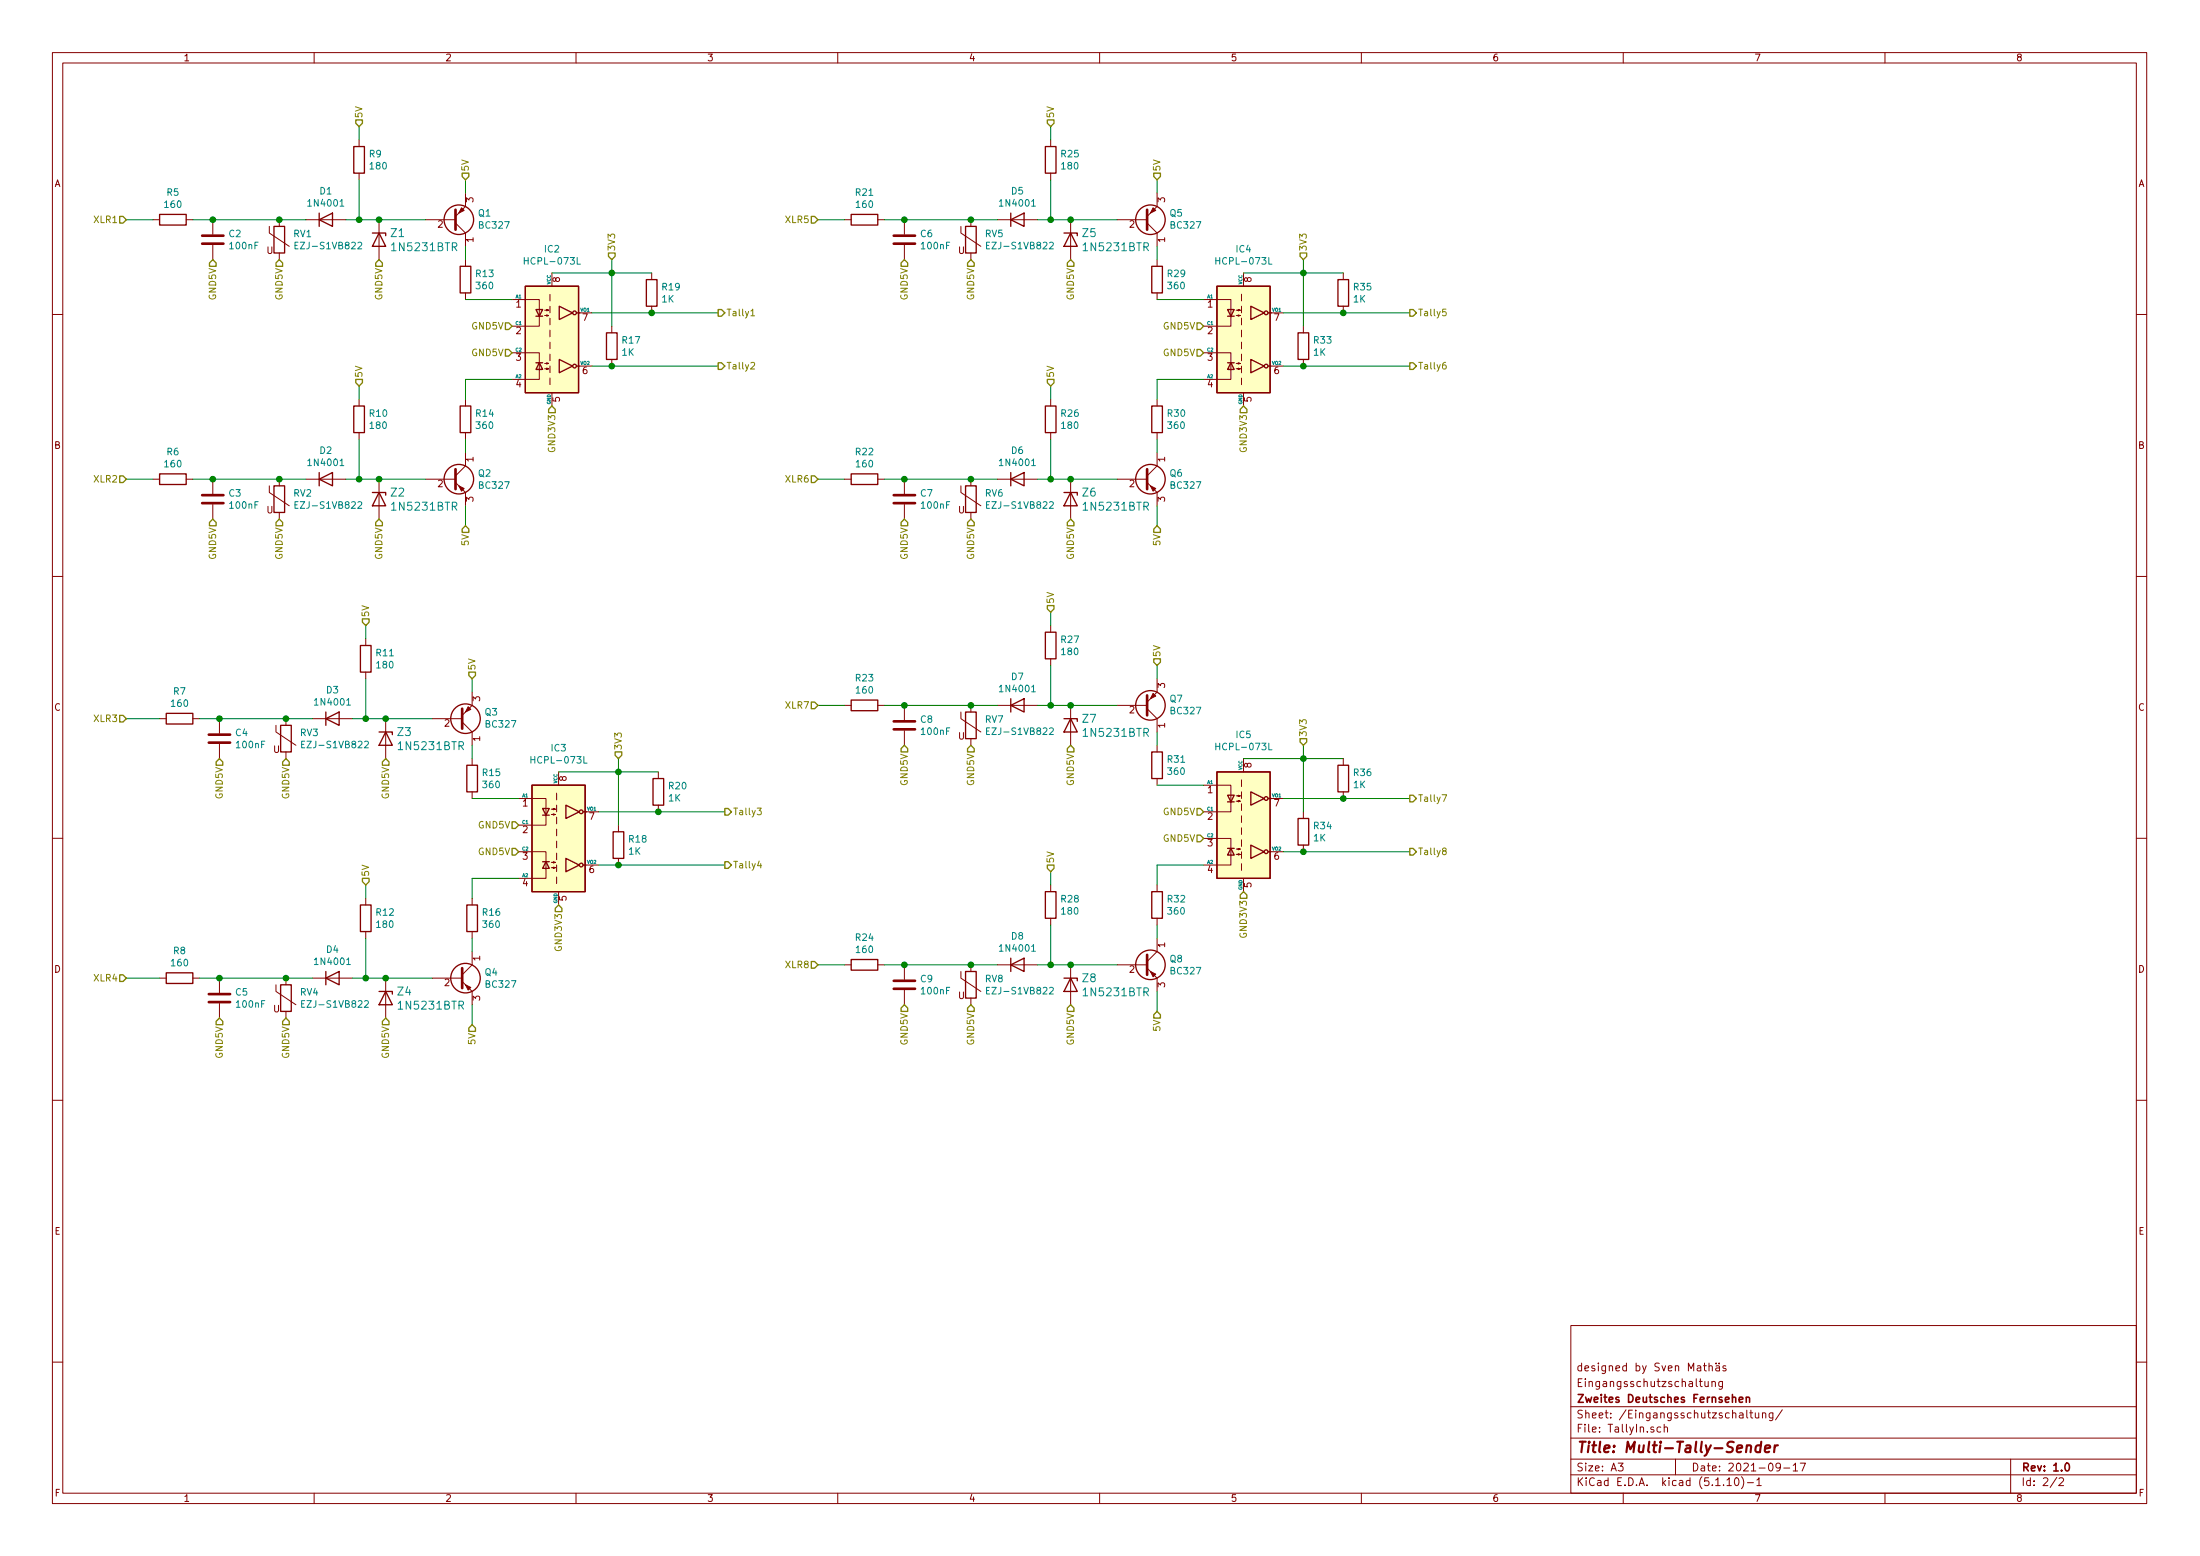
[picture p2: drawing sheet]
<svg xmlns="http://www.w3.org/2000/svg" width="420mm" height="297mm" viewBox="0 0 420 297" stroke-linecap="round" stroke-linejoin="round" font-family="sans-serif">
<g fill="none" stroke="#840000" stroke-width=".19">
<path d="M10 10h400v277h-400zM12 12h396v273.1h-396zM60 10v2M110 10v2M160 10v2M210 10v2M260 10v2M310 10v2M360 10v2M68.6 26.7v1.3M68.6 33.1v1.2M88.9 36.9v2.5l-1.9 1.9"/>
<path d="M200.7 26.7v1.3M200.7 33.1v1.2M221 36.9v2.5l-1.9 1.9M29.2 41.9h1.3M35.6 41.9h1.2M40.6 41.9v2.8M40.6 46.8v2.8M51.4 43.2v1.3l3.8 2.5M53.3 41.9v1.3M53.3 48.3v1.3M58.4 41.9h7.6M72.4 41.9v7.7"/>
<path d="M81.3 41.9h5.7M87 42.6l1.9 1.9v2.5M88.9 49.6v1.2M88.9 55.9v1.3M97.8 57.2h2.5M100.5 57.2h2.5v3.3M104 59.2h.8l-.4 .1v-.2l.4 .1M105 56.2v1.2M105 58.5v1.2M105.4 52.1v2.5M110.5 59.7h2.5M124.5 52.1v1.3"/>
<path d="M124.5 58.5v1.2M161.3 41.9h1.3M167.6 41.9h1.3M172.7 41.9v2.8M172.7 46.8v2.8M183.5 43.2v1.3l3.8 2.5M185.4 41.9v1.3M185.4 48.3v1.3M190.5 41.9h7.6M204.5 41.9v7.7M213.4 41.9h5.7M219.1 42.6l1.9 1.9v2.5"/>
<path d="M221 49.6v1.2M221 55.9v1.3M229.9 57.2h2.5M232.5 57.2h2.6v3.3M236.1 59.2h.8l-.4 .1v-.2l.4 .1M237.1 56.2v1.2M237.1 58.5v1.2M237.5 52.1v2.5M242.6 59.7h2.5M256.5 52.1v1.3M256.5 58.5v1.2M10 60h2"/>
<path d="M68.6 76.2v1.3M88.9 76.2v1.3M97.8 62.3h2.5M97.8 67.3h2.5M97.8 72.4h2.5M100.5 67.3h2.5v3.3M103 70.5v1.9h-2.5M103 60.4v1.9h-2.5M104 70.4h.8l-.4 .1v-.2l.4 .1M104 69.4h.8l-.4 .1v-.2l.4 .1M104 60.2h.8l-.4 .2v-.3l.4 .1M105 60.7v1.3"/>
<path d="M105 63v1.3M105 65.3v1.3M105 67.6v1.3M105 69.9v1.3M105 72.2v1.2M105.4 75v2.5M110.5 69.9h2.5M116.8 62.3v1.2M116.8 68.6v1.3M200.7 76.2v1.3M221 76.2v1.3M229.9 62.3h2.5"/>
<path d="M229.9 67.3h2.5M229.9 72.4h2.5M232.5 67.3h2.6v3.3M235.1 70.5v1.9h-2.6M235.1 60.4v1.9h-2.6M236.1 70.4h.8l-.4 .1v-.2l.4 .1M236.1 69.4h.8l-.4 .1v-.2l.4 .1M236.1 60.2h.8l-.4 .2v-.3l.4 .1M237.1 60.7v1.3M237.1 63v1.3M237.1 65.3v1.3M237.1 67.6v1.3"/>
<path d="M237.1 69.9v1.3M237.1 72.2v1.2M237.5 75v2.5M242.6 69.9h2.5M248.9 62.3v1.2M248.9 68.6v1.3M408 60h2M29.2 91.5h1.3M35.6 91.5h1.2M40.6 91.5v2.8M40.6 96.3v2.8M51.4 92.7v1.3l3.8 2.6"/>
<path d="M53.3 91.5v1.2M53.3 97.8v1.3M58.4 91.5h7.6M68.6 82.6v1.3M72.4 91.5v7.6M81.3 91.5h5.7M87 92.1l1.9 1.9v2.6M88.9 82.6v1.3M88.9 86.4v2.5l-1.9 1.9M161.3 91.5h1.3M167.6 91.5h1.3M172.7 91.5v2.8"/>
<path d="M172.7 96.3v2.8M183.5 92.7v1.3l3.8 2.6M185.4 91.5v1.2M185.4 97.8v1.3M190.5 91.5h7.6M200.7 82.6v1.3M204.5 91.5v7.6M213.4 91.5h5.7M219.1 92.1l1.9 1.9v2.6M221 86.4v2.5l-1.9 1.9M221 82.6v1.3M10 110h2"/>
<path d="M200.7 119.4v1.3M408 110h2M30.5 137.2h1.2M36.8 137.2h1.3M41.9 137.2v2.8M52.7 138.5v1.2l3.8 2.6M54.6 137.2v1.3M59.7 137.2h7.6M69.8 122v1.2M69.8 128.3v1.3M73.7 137.2v7.6M82.5 137.2h5.8"/>
<path d="M88.3 137.8l1.9 1.9v2.6M90.2 132.1v2.6l-1.9 1.9M161.3 134.7h1.3M167.6 134.7h1.3M172.7 134.7v2.8M172.7 139.5v2.8M183.5 135.9v1.3l3.8 2.5M185.4 134.7v1.2M190.5 134.7h7.6M200.7 125.8v1.2M204.5 134.7v7.6M213.4 134.7h5.7"/>
<path d="M219.1 135.3l1.9 1.9v2.5M221 129.6v2.5l-1.9 1.9M41.9 142v2.8M54.6 143.5v1.3M90.2 144.8v1.3M90.2 151.2v1.2M99.1 152.4h2.5M99.1 157.5h2.5M101.7 152.4h2.6v3.3M104.3 155.6v1.9h-2.6M105.3 155.5h.7l-.3 .1v-.2l.3 .1M105.3 154.5h.7l-.3 .1v-.3l.3 .2"/>
<path d="M106.3 151.4v1.3M106.3 153.7v1.3M106.3 156v1.3M106.3 158.3v1.2M106.7 147.4v2.5M111.8 155h2.5M118.1 157.5v1.3M125.7 147.4v1.2M125.7 153.7v1.3M185.4 141v1.3M221 142.3v1.2M221 148.6v1.3"/>
<path d="M229.9 155h2.5M229.9 149.9h2.5M232.5 149.9h2.6v3.3M235.1 153.1v1.9h-2.6M236.1 152.9h.8l-.4 .2v-.3l.4 .1M236.1 151.9h.8l-.4 .2v-.3l.4 .1M237.1 148.9v1.3M237.1 151.2v1.2M237.1 153.5v1.2M237.1 155.7v1.3M237.1 158v1.3M237.5 144.8v2.6"/>
<path d="M242.6 152.4h2.5M248.9 155v1.2M256.5 144.8v1.3M256.5 151.2v1.2M10 160h2M69.8 171.5v1.3M69.8 177.8v1.3M90.2 171.5v1.3M90.2 177.8v1.3M99.1 162.6h2.5M99.1 167.7h2.5M101.7 162.6h2.6v3.3"/>
<path d="M104.3 165.8v1.9h-2.6M105.3 165.6h.7l-.3 .2v-.3l.3 .1M105.3 164.6h.7l-.3 .2v-.3l.3 .1M106.3 160.6v1.2M106.3 162.9v1.2M106.3 165.1v1.3M106.3 167.4v1.3M106.7 170.2v2.6M111.8 165.1h2.5M118.1 163.9v1.2M200.7 168.9v1.3M200.7 175.3v1.3"/>
<path d="M221 168.9v1.3M221 175.3v1.3M221 179.1v2.5l-1.9 2M229.9 160.1h2.5M229.9 165.1h2.5M232.5 160.1h2.6v3.3M235.1 163.2v1.9h-2.6M236.1 163.1h.8l-.4 .1v-.2l.4 .1M236.1 162.1h.8l-.4 .1v-.2l.4 .1M237.1 160.3v1.3M237.1 162.6v1.3M237.1 164.9v1.3"/>
<path d="M237.5 167.7v2.5M242.6 162.6h2.5M248.9 161.3v1.3M408 160h2M30.5 186.7h1.2M36.8 186.7h1.3M41.9 186.7v2.8M41.9 191.6v2.7M52.7 188v1.3l3.8 2.5M54.6 186.7v1.3M54.6 193.1v1.2M59.7 186.7h7.6"/>
<path d="M73.7 186.7v7.6M82.5 186.7h5.8M88.3 187.4l1.9 1.9v2.5M90.2 181.6v2.6l-1.9 1.9M161.3 184.2h1.3M167.6 184.2h1.3M172.7 184.2v2.8M172.7 189v2.8M183.5 185.5v1.2l3.8 2.6M185.4 184.2v1.3M185.4 190.5v1.3M190.5 184.2h7.6"/>
<path d="M204.5 184.2v7.6M213.4 184.2h5.7M219.1 184.8l1.9 1.9v2.6M10 210h2M408 210h2M300 253h108v32.1h-108zM10 260h2M300 278.5h108M300 274.5h108M300 268.5h108M309 279.3h1l-.5 .6 .4 .1v.7l-.2 .1-.7-.1M317.2 272.5l-.4-.1-.3 .3v.6l.3 .1 .4-.1"/>
<path d="M317.8 272.5l.2-.1 .4 .1 .1 .9M317.8 271.9v1.5M320 278.5v3M325.3 260.7h.6M325.5 260.2v1.3l.4 .2M325.6 263.7l.1 .9 .3 .1 .2-.1M326.2 263.7v1M326.4 260.8l.2-.1 .3 .1 .1 .9M326.4 260.2v1.5M326.9 263.8h.1a.37 .37 0 0 1 .6 .1v.8M326.9 263.7v1M327.7 260.8h.6l.1 .9"/>
<path d="M327.7 260.2v.2M328.3 260.2v.2M328.4 261.1h-.5l-.2 .3 .2 .3 .5-.1M329 263.7v1.2l-.3 .3-.4-.1M329 263.8l-.5-.1-.3 .3 .1 .6 .2 .1 .5-.1M329.6 260.8l-.4-.1-.2 .2 .1 .2 .5 .2v.3h-.6M333.6 269.2v1.3l.2 .2M334.2 269.7h.5M334.4 269.2v1.3l.3 .2M335.2 269.7v.8a.39 .39 0 0 0 .7 .1M335.9 269.7v1M336.6 269.8l.2-.1 .4 .1v.9"/>
<path d="M336.6 269.7v1M338.6 269.7l-.1 1.4-.2 .1-.4-.1M338.6 269.8l-.4-.1-.3 .3v.6l.3 .1 .4-.1M340 279.9l-.2 .3h-.5l-.1-.3 .1-.5 .5-.1 .2 .2a1.19 1.19 0 0 1-.2 1.2l-.5 .1M340.4 269.1l-1.3 2M342.5 279.7l.4-.4v1.5M343.8 279.3h1l-.6 1.5M384 278.5v6.6M408 260h2M60 285.1v1.9M110 285.1v1.9M160 285.1v1.9"/>
<path d="M210 285.1v1.9M260 285.1v1.9M300 281.5h108M310 285.1v1.9M329.8 282.5l.5-.4v1.5M329.8 283.6h.9M331.4 282.2l.2-.1a.8 .8 0 0 1 .5 .8 .8 .8 0 0 1-.5 .7 1 1 0 0 1-.2-1.4zM332.6 281.9a1.71 1.71 0 0 1 0 2.3M333.7 283h1.2M335.5 282.5l.4-.4v1.5M335.5 283.6h.9M340.7 280.2h1.1"/>
<path d="M342.5 280.8h.8M360 285.1v1.9M392.8 282l-1.3 2M393.2 282.3l.6-.2 .3 .4-.9 1.1h.9"/>
</g>
<path d="M332.2 267.2l.7-.1-.1-.3-.4-.1-.2 .2v.7h.6M333.5 266.8l.2-.1 .4 .1v.9M333.5 266.7v1M394.5 279.5l.2-.2a.81 .81 0 0 1 .6 .6 .81 .81 0 0 1-.3 .8l-.1 .1a.79 .79 0 0 1-.4-1.3z" fill="none" stroke="#840000" stroke-width=".3"/>
<path d="M333.6 276.1l.3-.2 .5 .1-.1 1.2M336.3 276a.73 .73 0 0 0-.9 .1l-.2 .7 .1 .2 .3 .2 .5-.1M336.4 275.2l-.3 2M337.1 276.6l.9-.2v-.4l-.6-.1-.3 .3v.9l.2 .1 .6-.1M339 275.9l-.2 1.3M339.5 275.9a.5 .5 0 0 0-.6 .4" fill="none" stroke="#840000" stroke-width=".41"/>
<g fill="none" stroke="#840000" stroke-width=".25">
<path d="M67.6 28h2v5.1h-2zM199.6 28h2.1v5.1h-2.1zM30.5 40.9h5.1v2.1h-5.1zM52.3 43.2h2.1v5.1h-2.1zM61 41.9l2.5-1.2v2.5zM61 40.7v2.5M71.1 44.5h2.6v.5M72.4 44.5l1.3 2.5h-2.6zM87.9 50.8h2v5.1h-2zM100.3 54.6h10.2v20.4h-10.2zM102.4 59.1h1.2l-.6 1.3zM106.8 58.5l2.5 1.2-2.5 1.3z"/>
<path d="M110.1 59.7h.6M123.4 53.4h2.1v5.1h-2.1zM162.6 40.9h5v2.1h-5zM184.4 43.2h2v5.1h-2zM193 41.9l2.6-1.2v2.5zM193 40.7v2.5M203.2 44.5h2.5v.5M204.5 44.5l1.2 2.5h-2.5zM220 50.8h2v5.1h-2zM232.4 54.6h10.2v20.4h-10.2zM234.4 59.1h1.3l-.6 1.3zM238.9 58.5l2.5 1.2-2.5 1.3z"/>
<path d="M242.2 59.7h.6M255.5 53.4h2.1v5.1h-2.1zM67.6 77.5h2v5.1h-2zM87.9 77.5h2v5.1h-2zM102.4 69.3h1.2M102.4 60.4h1.2M103 69.3l.6 1.2h-1.2zM106.8 68.6l2.5 1.3-2.5 1.3zM110.1 69.9h.5M115.8 63.5h2.1v5.1h-2.1zM199.6 77.5h2.1v5.1h-2.1zM220 77.5h2v5.1h-2z"/>
<path d="M234.4 69.3h1.3M234.4 60.4h1.3M235.1 69.3l.6 1.2h-1.3zM238.9 68.6l2.5 1.3-2.5 1.3zM242.2 69.9h.5M247.9 63.5h2v5.1h-2zM30.5 90.5h5.1v2h-5.1zM52.3 92.7h2.1v5.1h-2.1zM61 91.5l2.5-1.3v2.5zM61 90.2v2.5M71.1 94h2.6v.5M72.4 94l1.3 2.6h-2.6z"/>
<path d="M162.6 90.5h5v2h-5zM184.4 92.7h2v5.1h-2zM193 91.5l2.6-1.3v2.5zM193 90.2v2.5M203.2 94h2.5v.5M204.5 94l1.2 2.6h-2.5zM31.7 136.2h5.1v2h-5.1zM53.6 138.5h2v5h-2zM62.2 137.2l2.6-1.3v2.6zM62.2 135.9v2.6M68.8 123.2h2.1v5.1h-2.1zM72.4 139.7h2.5v.5"/>
<path d="M73.7 139.7l1.2 2.6h-2.5zM162.6 133.6h5v2.1h-5zM184.4 135.9h2v5.1h-2zM193 134.7l2.6-1.3v2.5zM193 133.4v2.5M199.6 120.7h2.1v5.1h-2.1zM203.2 137.2h2.5v.5M204.5 137.2l1.2 2.5h-2.5zM89.2 146.1h2v5.1h-2zM101.6 149.9h10.2v20.3h-10.2zM103.6 154.3h1.3l-.6 1.3zM103.6 155.6h1.3"/>
<path d="M108.1 153.7l2.5 1.3-2.5 1.2zM111.4 155h.6M117.1 158.8h2v5.1h-2zM124.7 148.6h2v5.1h-2zM220 143.5h2v5.1h-2zM232.4 147.4h10.2v20.3h-10.2zM234.4 151.8h1.3l-.6 1.3zM234.4 153.1h1.3M238.9 151.2l2.5 1.2-2.5 1.3zM242.2 152.4h.6M247.9 156.2h2v5.1h-2zM255.5 146.1h2.1v5.1h-2.1z"/>
<path d="M68.8 172.8h2.1v5h-2.1zM89.2 172.8h2v5h-2zM103.6 164.5h1.3M104.3 164.5l.6 1.3h-1.3zM108.1 163.9l2.5 1.2-2.5 1.3zM111.4 165.1h.5M199.6 170.2h2.1v5.1h-2.1zM220 170.2h2v5.1h-2zM234.4 162h1.3M235.1 162l.6 1.2h-1.3zM238.9 161.3l2.5 1.3-2.5 1.3zM242.2 162.6h.5"/>
<path d="M31.7 185.7h5.1v2h-5.1zM53.6 188h2v5.1h-2zM62.2 186.7l2.6-1.2v2.5zM62.2 185.5v2.5M72.4 189.3h2.5v.5M73.7 189.3l1.2 2.5h-2.5zM162.6 183.2h5v2h-5zM184.4 185.5h2v5h-2zM193 184.2l2.6-1.3v2.6zM193 182.9v2.6M203.2 186.7h2.5v.5M204.5 186.7l1.2 2.6h-2.5z"/>
<circle cx="87.6" cy="41.9" r="2.82"/>
<circle cx="109.7" cy="59.7" r=".36"/>
<circle cx="219.7" cy="41.9" r="2.82"/>
<circle cx="241.8" cy="59.7" r=".36"/>
<circle cx="109.7" cy="69.9" r=".36"/>
<circle cx="241.8" cy="69.9" r=".36"/>
<circle cx="87.6" cy="91.5" r="2.82"/>
<circle cx="219.7" cy="91.5" r="2.82"/>
<circle cx="88.9" cy="137.2" r="2.82"/>
<circle cx="219.7" cy="134.7" r="2.82"/>
<circle cx="111" cy="155" r=".36"/>
<circle cx="241.8" cy="152.4" r=".36"/>
<circle cx="111" cy="165.1" r=".36"/>
<circle cx="241.8" cy="162.6" r=".36"/>
<circle cx="88.9" cy="186.7" r="2.82"/>
<circle cx="219.7" cy="184.2" r="2.82"/>
</g>
<g fill="none" stroke="#008484" stroke-width=".19">
<path d="M64.9 39.4h.8M197 39.4h.7M56.3 46.8h.4M56.9 46.2h-.6v1.3h.6M68.4 46.4l.4-.2 .3 .4-.8 .9h.8M100.1 49.8h.8M100.1 49.2v1.2M110.2 49.2v1.2h.6M188.4 46.8h.4M189 46.2h-.6v1.3h.6M200.4 46.4l.5-.2 .3 .4-.8 .9h.8M232.2 49.2v1.2"/>
<path d="M232.2 49.8h.7M242.3 49.2v1.2h.6M56.3 96.4h.4M56.9 95.8h-.6v1.2h.6M64.9 88.9h.8M68.4 95.9l.4-.1 .3 .3-.8 .9h.8M188.4 96.4h.4M189 95.8h-.6v1.2h.6M197 88.9h.7M200.4 95.9l.5-.1 .3 .3-.8 .9h.8M66.2 134.6h.7M188.4 139.6h.4"/>
<path d="M189 138.9h-.6v1.3h.6M197 132.1h.7M200.4 139.1l.5-.2 .3 .4-.8 .9h.8M57.6 142.1h.4M58.2 141.5h-.6v1.3h.6M69.6 141.6l.5-.1 .3 .3-.8 1h.8M101.4 144.4v1.3M101.4 145h.7M111.5 144.4v1.3h.6M232.2 141.9v1.2M232.2 142.5h.7M242.3 141.9v1.2h.6"/>
<path d="M57.6 191.6h.4M58.2 191h-.6v1.3h.6M66.2 184.1h.7M69.6 191.1l.5-.1 .3 .4-.8 .9h.8M188.4 189.1h.4M189 188.5h-.6v1.2h.6M197 181.6h.7M200.4 188.6l.5-.1 .3 .3-.8 .9h.8"/>
</g>
<g fill="none" stroke="#840000" stroke-width=".51">
<path d="M38.6 46.5h4.1M38.6 45h4.1M87 40v3.9M170.7 46.5h4.1M170.7 45h4.1M219.1 40v3.9M38.6 96h4.1M38.6 94.5h4.1M87 89.6v3.8M170.7 96h4.1M170.7 94.5h4.1M219.1 89.6v3.8"/>
<path d="M88.3 135.3v3.8M170.7 139.2h4.1M170.7 137.7h4.1M219.1 132.8v3.8M39.9 141.8h4M39.9 140.2h4M39.9 191.3h4M39.9 189.8h4M88.3 184.8v3.8M170.7 188.8h4.1M170.7 187.2h4.1M219.1 182.3v3.8"/>
</g>
<g fill="#840000" stroke="#840000" stroke-width=".19">
<path d="M219.7 92.7l1 .6-.5 .5z"/>
<path d="M88.9 188l1 .5-.5 .5z"/>
<path d="M219.7 185.5l1 .5-.5 .5z"/>
<path d="M220.2 132.4l.5 .5-1 .5z"/>
<path d="M89.4 134.9l.5 .5-1 .5z"/>
<path d="M220.2 39.7l.5 .5-1 .5z"/>
<path d="M88.1 39.7l.5 .5-1 .5z"/>
<path d="M87.6 92.7l1 .6-.5 .5z"/>
</g>
<g fill="#ffffc2" stroke="#ffffc2" stroke-width=".19">
<path d="M101.6 149.9h10.2v20.3h-10.2z"/>
<path d="M232.4 147.4h10.2v20.3h-10.2z"/>
<path d="M232.4 54.6h10.2v20.4h-10.2z"/>
<path d="M100.3 54.6h10.2v20.4h-10.2z"/>
</g>
<g fill="none" stroke="#008400" stroke-width=".19">
<path d="M68.6 24.2v2.5M68.6 34.3v7.6M88.9 34.3v2.6M200.7 24.2v2.5M200.7 34.3v7.6M221 34.3v2.6M24.1 41.9h5.1M36.8 41.9h21.6M66 41.9h15.3M88.9 57.2h8.9M88.9 47v2.6M105.4 52.1h19.1"/>
<path d="M113 59.7h24.2M116.8 49.6v12.7M156.2 41.9h5.1M168.9 41.9h21.6M198.1 41.9h15.3M221 47v2.6M221 57.2h8.9M237.5 52.1h19M245.1 59.7h24.1M248.9 49.6v12.7M68.6 73.7v2.5M97.8 72.4h-8.9v3.8"/>
<path d="M113 69.9h24.2M200.7 73.7v2.5M229.9 72.4h-8.9v3.8M245.1 69.9h24.1M24.1 91.5h5.1M36.8 91.5h21.6M66 91.5h15.3M68.6 83.9v7.6M88.9 83.9v2.5M88.9 96.6v3.8M156.2 91.5h5.1M168.9 91.5h21.6"/>
<path d="M198.1 91.5h15.3M200.7 83.9v7.6M221 83.9v2.5M221 96.6v3.8M69.8 119.4v2.6M200.7 116.9v2.5M24.1 137.2h6.4M38.1 137.2h21.6M67.3 137.2h15.2M69.8 129.6v7.6M90.2 129.6v2.5M156.2 134.7h5.1"/>
<path d="M168.9 134.7h21.6M198.1 134.7h15.3M200.7 127v7.7M221 127v2.6M221 139.7v2.6M90.2 142.3v2.5M90.2 152.4h8.9M106.7 147.4h19M114.3 155h24.1M118.1 144.8v12.7M221 149.9h8.9M237.5 144.8h19"/>
<path d="M245.1 152.4h24.1M248.9 142.3v12.7M69.8 168.9v2.6M69.8 179.1v7.6M90.2 179.1v2.5M99.1 167.7h-8.9v3.8M114.3 165.1h24.1M200.7 166.4v2.5M200.7 176.6v7.6M221 176.6v2.5M229.9 165.1h-8.9v3.8M245.1 162.6h24.1"/>
<path d="M24.1 186.7h6.4M38.1 186.7h21.6M67.3 186.7h15.2M90.2 191.8v3.8M156.2 184.2h5.1M168.9 184.2h21.6M198.1 184.2h15.3M221 189.3v3.8"/>
</g>
<g fill="none" stroke="#848400" stroke-width=".25">
<path d="M67.9 22.9h1.3v.6l-.6 .7-.7-.7zM88.3 33.1h1.2v.6l-.6 .6-.6-.6zM200 22.9h1.3v.6l-.6 .7-.7-.7zM220.3 33.1h1.3v.6l-.6 .6-.7-.6zM22.9 41.3h.6l.6 .6-.6 .7h-.6zM40.6 49.6l.7 .6v.6h-1.3v-.6zM52.7 50.2l.6-.6 .7 .6v.6h-1.3zM72.4 49.6l.6 .6v.6h-1.2v-.6zM116.2 48.3h1.3v.6l-.7 .7-.6-.7zM137.2 59.1h.6l.6 .6-.6 .7h-.6zM154.9 41.3h.7l.6 .6-.6 .7h-.7zM172.1 50.2l.6-.6 .7 .6v.6h-1.3z"/>
<path d="M185.4 49.6l.7 .6v.6h-1.3v-.6zM203.8 50.2l.7-.6 .6 .6v.6h-1.3zM248.3 48.3h1.3v.6l-.7 .7-.6-.7zM269.2 59.1h.7l.6 .6-.6 .7h-.7zM67.9 72.4h1.3v.7l-.6 .6-.7-.6zM96.5 61.6h.7l.6 .7-.6 .6h-.7zM96.5 66.7h.7l.6 .6-.6 .7h-.7zM105.4 77.5l.6 .6v.7h-1.2v-.7zM137.2 69.3h.6l.6 .6-.6 .6h-.6zM200 72.4h1.3v.7l-.6 .6-.7-.6zM228.6 61.6h.6l.7 .7-.7 .6h-.6zM228.6 66.7h.6l.7 .6-.7 .7h-.6z"/>
<path d="M237.5 77.5l.6 .6v.7h-1.2v-.7zM269.2 69.3h.7l.6 .6-.6 .6h-.7zM22.9 90.8h.6l.6 .7-.6 .6h-.6zM40.6 99.1l.7 .6v.7h-1.3v-.7zM53.3 99.1l.7 .6v.7h-1.3v-.7zM72.4 99.1l.6 .6v.7h-1.2v-.7zM154.9 90.8h.7l.6 .7-.6 .6h-.7zM172.7 99.1l.7 .6v.7h-1.3v-.7zM185.4 99.1l.7 .6v.7h-1.3v-.7zM203.8 99.7l.7-.6 .6 .6v.7h-1.3zM69.2 118.1h1.3v.7l-.7 .6-.6-.6zM88.9 100.4l.6 .6v.6h-1.2v-.6z"/>
<path d="M200 115.6h1.3v.6l-.6 .7-.7-.7zM221 100.4l.6 .6v.6h-1.3v-.6zM22.9 136.6h.6l.6 .6-.6 .6h-.6zM89.5 128.3h1.3v.6l-.6 .7-.7-.7zM154.9 134h.7l.6 .7-.6 .6h-.7zM220.3 125.8h1.3v.6l-.6 .6-.7-.6zM41.9 144.8l.6 .7v.6h-1.2v-.6zM54 145.5l.6-.7 .6 .7v.6h-1.2zM73 145.5l.7-.7 .6 .7v.6h-1.3zM97.8 156.9h.6l.7 .6-.7 .7h-.6zM117.5 143.5h1.2v.7l-.6 .6-.6-.6zM138.4 154.3h.7l.6 .7-.6 .6h-.7z"/>
<path d="M172.1 142.9l.6-.6 .7 .6v.6h-1.3zM185.4 142.3l.7 .6v.6h-1.3v-.6zM203.8 142.9l.7-.6 .6 .6v.6h-1.3zM228.6 154.3h.6l.7 .7-.7 .6h-.6zM228.6 159.4h.6l.7 .7-.7 .6h-.6zM248.3 141h1.3v.6l-.7 .7-.6-.7zM269.2 151.8h.7l.6 .6-.6 .7h-.7zM69.2 167.7h1.3v.6l-.7 .6-.6-.6zM97.8 162h.6l.7 .6-.7 .6h-.6zM106 173.4l.7-.6 .6 .6v.6h-1.3zM138.4 164.5h.7l.6 .6-.6 .7h-.7zM200 165.1h1.3v.7l-.6 .6-.7-.6z"/>
<path d="M237.5 170.2l.6 .7v.6h-1.2v-.6zM269.2 162h.7l.6 .6-.6 .6h-.7zM22.9 186.1h.6l.6 .6-.6 .7h-.6zM41.9 194.3l.6 .7v.6h-1.2v-.6zM54.6 194.3l.6 .7v.6h-1.2v-.6zM73.7 194.3l.6 .7v.6h-1.3v-.6zM90.2 195.6l.6 .7v.6h-1.3v-.6zM154.9 183.6h.7l.6 .6-.6 .6h-.7zM172.7 191.8l.7 .6v.7h-1.3v-.7zM185.4 191.8l.7 .6v.7h-1.3v-.7zM203.8 192.4l.7-.6 .6 .6v.7h-1.3zM221 193.1l.6 .6v.6h-1.3v-.6z"/>
</g>
<path d="M143.4 59.4l.4-.4v1.3M276.1 59h-.6v.6l.2-.1 .4 .1v.6l-.1 .1-.5-.1M143.4 69.3l.5-.1 .2 .3-.8 .9h.8M143.4 60.3h.7M276.1 69.2l-.4 .1a.87 .87 0 0 0 0 1.1l.4-.1v-.5l-.4-.1-.2 .2M144.6 154.3h.8l-.4 .4 .3 .2v.6h-.5l-.2-.1M275.4 151.7h.9l-.6 1.3M145 164.4l-.3 .9h.8M145.3 164.9v.8M275.7 162.4l-.2-.1v-.3l.2-.1 .4 .1v.3l-.5 .2-.1 .2v.2l.2 .3 .4-.1 .1-.2-.1-.4-.1-.1" fill="none" stroke="#848400" stroke-width=".19"/>
<g fill="#008400" stroke="#008400" stroke-width=".25">
<circle cx="200.7" cy="134.7" r=".51"/>
<circle cx="204.5" cy="184.2" r=".51"/>
<circle cx="40.6" cy="41.9" r=".51"/>
<circle cx="185.4" cy="184.2" r=".51"/>
<circle cx="204.5" cy="134.7" r=".51"/>
<circle cx="53.3" cy="91.5" r=".51"/>
<circle cx="116.8" cy="69.9" r=".51"/>
<circle cx="248.9" cy="162.6" r=".51"/>
<circle cx="124.5" cy="59.7" r=".51"/>
<circle cx="72.4" cy="41.9" r=".51"/>
<circle cx="248.9" cy="144.8" r=".51"/>
<circle cx="200.7" cy="184.2" r=".51"/>
<circle cx="116.8" cy="52.1" r=".51"/>
<circle cx="68.6" cy="91.5" r=".51"/>
<circle cx="172.7" cy="184.2" r=".51"/>
<circle cx="256.5" cy="152.4" r=".51"/>
<circle cx="248.9" cy="69.9" r=".51"/>
<circle cx="185.4" cy="41.9" r=".51"/>
<circle cx="118.1" cy="147.4" r=".51"/>
<circle cx="200.7" cy="41.9" r=".51"/>
<circle cx="172.7" cy="41.9" r=".51"/>
<circle cx="204.5" cy="41.9" r=".51"/>
<circle cx="125.7" cy="155" r=".51"/>
<circle cx="118.1" cy="165.1" r=".51"/>
<circle cx="73.7" cy="186.7" r=".51"/>
<circle cx="200.7" cy="91.5" r=".51"/>
<circle cx="41.9" cy="186.7" r=".51"/>
<circle cx="185.4" cy="91.5" r=".51"/>
<circle cx="54.6" cy="186.7" r=".51"/>
<circle cx="69.9" cy="186.7" r=".51"/>
<circle cx="40.6" cy="91.5" r=".51"/>
<circle cx="172.7" cy="91.5" r=".51"/>
<circle cx="256.5" cy="59.7" r=".51"/>
<circle cx="53.3" cy="41.9" r=".51"/>
<circle cx="73.7" cy="137.2" r=".51"/>
<circle cx="204.5" cy="91.5" r=".51"/>
<circle cx="248.9" cy="52.1" r=".51"/>
<circle cx="41.9" cy="137.2" r=".51"/>
<circle cx="54.6" cy="137.2" r=".51"/>
<circle cx="69.9" cy="137.2" r=".51"/>
<circle cx="185.4" cy="134.7" r=".51"/>
<circle cx="68.6" cy="41.9" r=".51"/>
<circle cx="72.4" cy="91.5" r=".51"/>
<circle cx="172.7" cy="134.7" r=".51"/>
</g>
<text font-size="2.8" fill="#840000" x="301" y="277.3">Title: Multi-Tally-Sender</text>
<g font-size="2.1" fill="#008484">
<text x="74.7" y="45.2">Z1</text>
<text x="75.1" y="47.9">1N5231BTR</text>
<text x="206.8" y="45.2">Z5</text>
<text x="207.2" y="47.9">1N5231BTR</text>
<text x="74.7" y="94.8">Z2</text>
<text x="206.8" y="94.8">Z6</text>
<text x="75.1" y="97.5">1N5231BTR</text>
<text x="207.2" y="97.5">1N5231BTR</text>
<text x="206.8" y="138">Z7</text>
<text x="76" y="140.5">Z3</text>
<text x="76.4" y="143.2">1N5231BTR</text>
<text x="207.2" y="140.7">1N5231BTR</text>
<text x="76" y="190">Z4</text>
<text x="206.8" y="187.5">Z8</text>
<text x="207.2" y="190.2">1N5231BTR</text>
<text x="76.4" y="192.7">1N5231BTR</text>
</g>
<g font-size="2.1" fill="#840000">
<text x="301" y="261.8">designed by Sven Mathäs</text>
<text x="301" y="267.8">Zweites Deutsches Fernsehen</text>
<text x="301" y="264.8">Eingangsschutzschaltung</text>
<text x="301" y="273.5">File: TallyIn.sch</text>
<text x="301" y="270.8">Sheet: /Eingangsschutzschaltung/</text>
<text x="301" y="280.9">Size: A3</text>
<text x="323" y="280.9">Date: 2021-09-17</text>
<text x="386" y="280.9">Rev: 1.0</text>
<text x="301" y="283.7">KiCad E.D.A. kicad (5.1.10)-1</text>
<text x="386" y="283.7">Id: 2/2</text>
</g>
<g font-size="1.8" fill="#840000">
<text x="35" y="11.7">1</text>
<text x="85" y="11.7">2</text>
<text x="135" y="11.7">3</text>
<text x="185" y="11.7">4</text>
<text x="235" y="11.7">5</text>
<text x="285" y="11.7">6</text>
<text x="335" y="11.7">7</text>
<text x="385" y="11.7">8</text>
<text x="10.4" y="35.7">A</text>
<text x="408.4" y="35.7">A</text>
<text x="90.4" y="38.6" transform="rotate(-90 90.4 38.6)">3</text>
<text x="222.5" y="38.6" transform="rotate(-90 222.5 38.6)">3</text>
<text x="83.6" y="43.5">2</text>
<text x="90.4" y="46.2" transform="rotate(-90 90.4 46.2)">1</text>
<text x="215.7" y="43.5">2</text>
<text x="222.5" y="46.2" transform="rotate(-90 222.5 46.2)">1</text>
<text x="50.9" y="48.5">U</text>
<text x="106.9" y="53.9" transform="rotate(-90 106.9 53.9)">8</text>
<text x="183" y="48.5">U</text>
<text x="239" y="53.9" transform="rotate(-90 239 53.9)">8</text>
<text x="98.6" y="58.7">1</text>
<text x="230.7" y="58.7">1</text>
<text x="98.6" y="63.8">2</text>
<text x="111.3" y="61.3">7</text>
<text x="230.7" y="63.8">2</text>
<text x="243.4" y="61.3">7</text>
<text x="98.6" y="68.9">3</text>
<text x="111.3" y="71.4">6</text>
<text x="230.7" y="68.9">3</text>
<text x="243.4" y="71.4">6</text>
<text x="98.6" y="74">4</text>
<text x="106.9" y="76.7" transform="rotate(-90 106.9 76.7)">5</text>
<text x="230.7" y="74">4</text>
<text x="239" y="76.7" transform="rotate(-90 239 76.7)">5</text>
<text x="10.4" y="85.7">B</text>
<text x="90.4" y="88.1" transform="rotate(-90 90.4 88.1)">1</text>
<text x="222.5" y="88.1" transform="rotate(-90 222.5 88.1)">1</text>
<text x="408.4" y="85.7">B</text>
<text x="83.6" y="93">2</text>
<text x="90.4" y="95.8" transform="rotate(-90 90.4 95.8)">3</text>
<text x="215.7" y="93">2</text>
<text x="222.5" y="95.8" transform="rotate(-90 222.5 95.8)">3</text>
<text x="50.9" y="98">U</text>
<text x="183" y="98">U</text>
<text x="222.5" y="131.3" transform="rotate(-90 222.5 131.3)">3</text>
<text x="10.4" y="135.7">C</text>
<text x="91.7" y="133.9" transform="rotate(-90 91.7 133.9)">3</text>
<text x="215.7" y="136.2">2</text>
<text x="408.4" y="135.7">C</text>
<text x="52.2" y="143.7">U</text>
<text x="84.9" y="138.7">2</text>
<text x="91.7" y="141.5" transform="rotate(-90 91.7 141.5)">1</text>
<text x="183" y="141.2">U</text>
<text x="222.5" y="138.9" transform="rotate(-90 222.5 138.9)">1</text>
<text x="108.2" y="149.1" transform="rotate(-90 108.2 149.1)">8</text>
<text x="239" y="146.6" transform="rotate(-90 239 146.6)">8</text>
<text x="99.8" y="154">1</text>
<text x="230.7" y="151.4">1</text>
<text x="243.4" y="154">7</text>
<text x="99.8" y="159">2</text>
<text x="112.5" y="156.5">7</text>
<text x="230.7" y="156.5">2</text>
<text x="230.7" y="161.6">3</text>
<text x="99.8" y="164.1">3</text>
<text x="112.5" y="166.7">6</text>
<text x="230.7" y="166.7">4</text>
<text x="243.4" y="164.1">6</text>
<text x="99.8" y="169.2">4</text>
<text x="108.2" y="172" transform="rotate(-90 108.2 172)">5</text>
<text x="239" y="169.4" transform="rotate(-90 239 169.4)">5</text>
<text x="10.4" y="185.7">D</text>
<text x="91.7" y="183.4" transform="rotate(-90 91.7 183.4)">1</text>
<text x="215.7" y="185.7">2</text>
<text x="222.5" y="180.9" transform="rotate(-90 222.5 180.9)">1</text>
<text x="408.4" y="185.7">D</text>
<text x="84.9" y="188.3">2</text>
<text x="91.7" y="191" transform="rotate(-90 91.7 191)">3</text>
<text x="183" y="190.7">U</text>
<text x="222.5" y="188.5" transform="rotate(-90 222.5 188.5)">3</text>
<text x="52.2" y="193.3">U</text>
<text x="10.4" y="235.7">E</text>
<text x="408.4" y="235.7">E</text>
<text x="10.5" y="285.7">F</text>
<text x="35" y="286.7">1</text>
<text x="85" y="286.7">2</text>
<text x="135" y="286.7">3</text>
<text x="185" y="286.7">4</text>
<text x="235" y="286.7">5</text>
<text x="285" y="286.7">6</text>
<text x="335" y="286.7">7</text>
<text x="385" y="286.7">8</text>
<text x="408.5" y="285.7">F</text>
</g>
<g font-size="1.8" fill="#848400">
<text x="69.2" y="22.6" transform="rotate(-90 69.2 22.6)">5V</text>
<text x="201.3" y="22.6" transform="rotate(-90 201.3 22.6)">5V</text>
<text x="89.5" y="32.8" transform="rotate(-90 89.5 32.8)">5V</text>
<text x="221.6" y="32.8" transform="rotate(-90 221.6 32.8)">5V</text>
<text x="18.1" y="42.6">XLR1</text>
<text x="150.2" y="42.6">XLR5</text>
<text x="117.5" y="48" transform="rotate(-90 117.5 48)">3V3</text>
<text x="249.6" y="48" transform="rotate(-90 249.6 48)">3V3</text>
<text x="41.3" y="57.2" transform="rotate(-90 41.3 57.2)">GND5V</text>
<text x="54" y="57.2" transform="rotate(-90 54 57.2)">GND5V</text>
<text x="73" y="57.2" transform="rotate(-90 73 57.2)">GND5V</text>
<text x="173.4" y="57.2" transform="rotate(-90 173.4 57.2)">GND5V</text>
<text x="186.1" y="57.2" transform="rotate(-90 186.1 57.2)">GND5V</text>
<text x="205.1" y="57.2" transform="rotate(-90 205.1 57.2)">GND5V</text>
<text x="90.2" y="62.9">GND5V</text>
<text x="138.7" y="60.4">Tally1</text>
<text x="222.2" y="62.9">GND5V</text>
<text x="270.8" y="60.4">Tally5</text>
<text x="90.2" y="68">GND5V</text>
<text x="138.7" y="70.5">Tally2</text>
<text x="222.2" y="68">GND5V</text>
<text x="270.8" y="70.5">Tally6</text>
<text x="69.2" y="72.2" transform="rotate(-90 69.2 72.2)">5V</text>
<text x="201.3" y="72.2" transform="rotate(-90 201.3 72.2)">5V</text>
<text x="106" y="86.1" transform="rotate(-90 106 86.1)">GND3V3</text>
<text x="238.1" y="86.1" transform="rotate(-90 238.1 86.1)">GND3V3</text>
<text x="18.1" y="92.1">XLR2</text>
<text x="150.2" y="92.1">XLR6</text>
<text x="41.3" y="106.7" transform="rotate(-90 41.3 106.7)">GND5V</text>
<text x="54" y="106.7" transform="rotate(-90 54 106.7)">GND5V</text>
<text x="73" y="106.7" transform="rotate(-90 73 106.7)">GND5V</text>
<text x="89.5" y="104" transform="rotate(-90 89.5 104)">5V</text>
<text x="173.4" y="106.7" transform="rotate(-90 173.4 106.7)">GND5V</text>
<text x="186.1" y="106.7" transform="rotate(-90 186.1 106.7)">GND5V</text>
<text x="205.1" y="106.7" transform="rotate(-90 205.1 106.7)">GND5V</text>
<text x="221.6" y="104" transform="rotate(-90 221.6 104)">5V</text>
<text x="70.5" y="117.9" transform="rotate(-90 70.5 117.9)">5V</text>
<text x="201.3" y="115.4" transform="rotate(-90 201.3 115.4)">5V</text>
<text x="221.6" y="125.5" transform="rotate(-90 221.6 125.5)">5V</text>
<text x="90.8" y="128.1" transform="rotate(-90 90.8 128.1)">5V</text>
<text x="18.1" y="137.8">XLR3</text>
<text x="150.2" y="135.3">XLR7</text>
<text x="118.7" y="143.3" transform="rotate(-90 118.7 143.3)">3V3</text>
<text x="249.6" y="140.8" transform="rotate(-90 249.6 140.8)">3V3</text>
<text x="173.4" y="149.9" transform="rotate(-90 173.4 149.9)">GND5V</text>
<text x="186.1" y="149.9" transform="rotate(-90 186.1 149.9)">GND5V</text>
<text x="205.1" y="149.9" transform="rotate(-90 205.1 149.9)">GND5V</text>
<text x="42.5" y="152.4" transform="rotate(-90 42.5 152.4)">GND5V</text>
<text x="55.2" y="152.4" transform="rotate(-90 55.2 152.4)">GND5V</text>
<text x="74.3" y="152.4" transform="rotate(-90 74.3 152.4)">GND5V</text>
<text x="140" y="155.6">Tally3</text>
<text x="222.2" y="155.6">GND5V</text>
<text x="270.8" y="153.1">Tally7</text>
<text x="91.4" y="158.2">GND5V</text>
<text x="222.2" y="160.7">GND5V</text>
<text x="70.5" y="167.4" transform="rotate(-90 70.5 167.4)">5V</text>
<text x="91.4" y="163.2">GND5V</text>
<text x="140" y="165.8">Tally4</text>
<text x="201.3" y="164.9" transform="rotate(-90 201.3 164.9)">5V</text>
<text x="270.8" y="163.2">Tally8</text>
<text x="238.1" y="178.8" transform="rotate(-90 238.1 178.8)">GND3V3</text>
<text x="107.3" y="181.4" transform="rotate(-90 107.3 181.4)">GND3V3</text>
<text x="150.2" y="184.8">XLR8</text>
<text x="18.1" y="187.4">XLR4</text>
<text x="221.6" y="196.8" transform="rotate(-90 221.6 196.8)">5V</text>
<text x="42.5" y="202" transform="rotate(-90 42.5 202)">GND5V</text>
<text x="55.2" y="202" transform="rotate(-90 55.2 202)">GND5V</text>
<text x="74.3" y="202" transform="rotate(-90 74.3 202)">GND5V</text>
<text x="90.8" y="199.3" transform="rotate(-90 90.8 199.3)">5V</text>
<text x="173.4" y="199.4" transform="rotate(-90 173.4 199.4)">GND5V</text>
<text x="186.1" y="199.4" transform="rotate(-90 186.1 199.4)">GND5V</text>
<text x="205.1" y="199.4" transform="rotate(-90 205.1 199.4)">GND5V</text>
</g>
<g font-size="1.8" fill="#008484">
<text x="70.6" y="30">R9</text>
<text x="70.8" y="32.3">180</text>
<text x="202.7" y="30">R25</text>
<text x="202.8" y="32.3">180</text>
<text x="31.5" y="39.7">160</text>
<text x="31.9" y="37.4">R5</text>
<text x="59.1" y="39.4">1N4001</text>
<text x="61.1" y="37.1">D1</text>
<text x="91.4" y="41.3">Q1</text>
<text x="163.5" y="37.4">R21</text>
<text x="163.6" y="39.7">160</text>
<text x="191.2" y="39.4">1N4001</text>
<text x="193.2" y="37.1">D5</text>
<text x="223.5" y="41.3">Q5</text>
<text x="43.8" y="45.3">C2</text>
<text x="44" y="47.6">100nF</text>
<text x="56.1" y="45.3">RV1</text>
<text x="57" y="47.6">EZJ-S1VB822</text>
<text x="91.6" y="43.6">BC327</text>
<text x="175.8" y="45.3">C6</text>
<text x="176.1" y="47.6">100nF</text>
<text x="188.2" y="45.3">RV5</text>
<text x="189.1" y="47.6">EZJ-S1VB822</text>
<text x="223.7" y="43.6">BC327</text>
<text x="91" y="52.9">R13</text>
<text x="100.7" y="50.5">HCPL-073L</text>
<text x="104" y="48.2">IC2</text>
<text x="223" y="52.9">R29</text>
<text x="232.8" y="50.5">HCPL-073L</text>
<text x="236.1" y="48.2">IC4</text>
<text x="91.1" y="55.2">360</text>
<text x="126.4" y="57.7">1K</text>
<text x="126.5" y="55.4">R19</text>
<text x="223.2" y="55.2">360</text>
<text x="258.5" y="57.7">1K</text>
<text x="258.6" y="55.4">R35</text>
<text x="118.9" y="65.6">R17</text>
<text x="251" y="65.6">R33</text>
<text x="118.8" y="67.9">1K</text>
<text x="250.9" y="67.9">1K</text>
<text x="70.6" y="79.6">R10</text>
<text x="70.8" y="81.9">180</text>
<text x="91" y="79.6">R14</text>
<text x="91.1" y="81.9">360</text>
<text x="202.7" y="79.6">R26</text>
<text x="202.8" y="81.9">180</text>
<text x="223" y="79.6">R30</text>
<text x="223.2" y="81.9">360</text>
<text x="31.5" y="89.2">160</text>
<text x="31.9" y="86.9">R6</text>
<text x="59.1" y="89">1N4001</text>
<text x="61.1" y="86.7">D2</text>
<text x="163.5" y="86.9">R22</text>
<text x="163.6" y="89.2">160</text>
<text x="191.2" y="89">1N4001</text>
<text x="193.2" y="86.7">D6</text>
<text x="43.8" y="94.8">C3</text>
<text x="56.1" y="94.8">RV2</text>
<text x="91.4" y="91">Q2</text>
<text x="91.6" y="93.3">BC327</text>
<text x="175.8" y="94.8">C7</text>
<text x="188.2" y="94.8">RV6</text>
<text x="223.5" y="91">Q6</text>
<text x="223.7" y="93.3">BC327</text>
<text x="44" y="97.1">100nF</text>
<text x="57" y="97.1">EZJ-S1VB822</text>
<text x="176.1" y="97.1">100nF</text>
<text x="189.1" y="97.1">EZJ-S1VB822</text>
<text x="71.9" y="125.3">R11</text>
<text x="202.7" y="122.7">R27</text>
<text x="202.8" y="125.1">180</text>
<text x="72" y="127.6">180</text>
<text x="163.5" y="130.1">R23</text>
<text x="193.2" y="129.8">D7</text>
<text x="32.8" y="134.9">160</text>
<text x="33.2" y="132.6">R7</text>
<text x="60.4" y="134.7">1N4001</text>
<text x="62.4" y="132.4">D3</text>
<text x="92.7" y="136.6">Q3</text>
<text x="163.6" y="132.4">160</text>
<text x="175.8" y="138">C8</text>
<text x="188.2" y="138">RV7</text>
<text x="191.2" y="132.1">1N4001</text>
<text x="223.5" y="134">Q7</text>
<text x="223.7" y="136.4">BC327</text>
<text x="45" y="140.5">C4</text>
<text x="45.3" y="142.8">100nF</text>
<text x="57.4" y="140.5">RV3</text>
<text x="58.3" y="142.8">EZJ-S1VB822</text>
<text x="92.9" y="138.9">BC327</text>
<text x="105.3" y="143.4">IC3</text>
<text x="176.1" y="140.3">100nF</text>
<text x="189.1" y="140.3">EZJ-S1VB822</text>
<text x="232.8" y="143.2">HCPL-073L</text>
<text x="236.1" y="140.9">IC5</text>
<text x="92.2" y="148.1">R15</text>
<text x="102" y="145.8">HCPL-073L</text>
<text x="223" y="145.6">R31</text>
<text x="223.2" y="147.9">360</text>
<text x="258.6" y="148.1">R36</text>
<text x="92.4" y="150.5">360</text>
<text x="127.7" y="153">1K</text>
<text x="127.8" y="150.7">R20</text>
<text x="258.5" y="150.5">1K</text>
<text x="120.2" y="160.8">R18</text>
<text x="250.9" y="160.6">1K</text>
<text x="251" y="158.3">R34</text>
<text x="120.1" y="163.2">1K</text>
<text x="202.7" y="172.3">R28</text>
<text x="223" y="172.3">R32</text>
<text x="71.9" y="174.8">R12</text>
<text x="72" y="177.1">180</text>
<text x="92.2" y="174.8">R16</text>
<text x="92.4" y="177.1">360</text>
<text x="163.5" y="179.6">R24</text>
<text x="193.2" y="179.4">D8</text>
<text x="202.8" y="174.6">180</text>
<text x="223.2" y="174.6">360</text>
<text x="32.8" y="184.5">160</text>
<text x="33.2" y="182.2">R8</text>
<text x="60.4" y="184.2">1N4001</text>
<text x="62.4" y="181.9">D4</text>
<text x="163.6" y="181.9">160</text>
<text x="191.2" y="181.7">1N4001</text>
<text x="223.5" y="183.7">Q8</text>
<text x="45" y="190.1">C5</text>
<text x="57.4" y="190.1">RV4</text>
<text x="92.7" y="186.2">Q4</text>
<text x="92.9" y="188.6">BC327</text>
<text x="175.8" y="187.5">C9</text>
<text x="176.1" y="189.8">100nF</text>
<text x="188.2" y="187.5">RV8</text>
<text x="189.1" y="189.8">EZJ-S1VB822</text>
<text x="223.7" y="186">BC327</text>
<text x="45.3" y="192.4">100nF</text>
<text x="58.3" y="192.4">EZJ-S1VB822</text>
</g>
<g font-size=".9" fill="#008484">
<text x="98.5" y="57">A1</text>
<text x="105.2" y="54.3" transform="rotate(-90 105.2 54.3)">VCC</text>
<text x="110.9" y="59.5">VO1</text>
<text x="230.6" y="57">A1</text>
<text x="237.3" y="54.3" transform="rotate(-90 237.3 54.3)">VCC</text>
<text x="243" y="59.5">VO1</text>
<text x="98.5" y="62">C1</text>
<text x="230.6" y="62">C1</text>
<text x="98.5" y="67.1">C2</text>
<text x="110.9" y="69.7">VO2</text>
<text x="230.6" y="67.1">C2</text>
<text x="243" y="69.7">VO2</text>
<text x="98.5" y="72.2">A2</text>
<text x="105.2" y="77.2" transform="rotate(-90 105.2 77.2)">GND</text>
<text x="230.6" y="72.2">A2</text>
<text x="237.3" y="77.2" transform="rotate(-90 237.3 77.2)">GND</text>
<text x="106.5" y="149.6" transform="rotate(-90 106.5 149.6)">VCC</text>
<text x="230.6" y="149.7">A1</text>
<text x="237.3" y="147" transform="rotate(-90 237.3 147)">VCC</text>
<text x="99.8" y="152.2">A1</text>
<text x="112.1" y="154.7">VO1</text>
<text x="230.6" y="154.7">C1</text>
<text x="243" y="152.2">VO1</text>
<text x="99.8" y="157.3">C1</text>
<text x="230.6" y="159.8">C2</text>
<text x="99.8" y="162.4">C2</text>
<text x="99.8" y="167.4">A2</text>
<text x="112.1" y="164.9">VO2</text>
<text x="230.6" y="164.9">A2</text>
<text x="243" y="162.4">VO2</text>
<text x="106.5" y="172.5" transform="rotate(-90 106.5 172.5)">GND</text>
<text x="237.3" y="169.9" transform="rotate(-90 237.3 169.9)">GND</text>
</g>
</svg>
